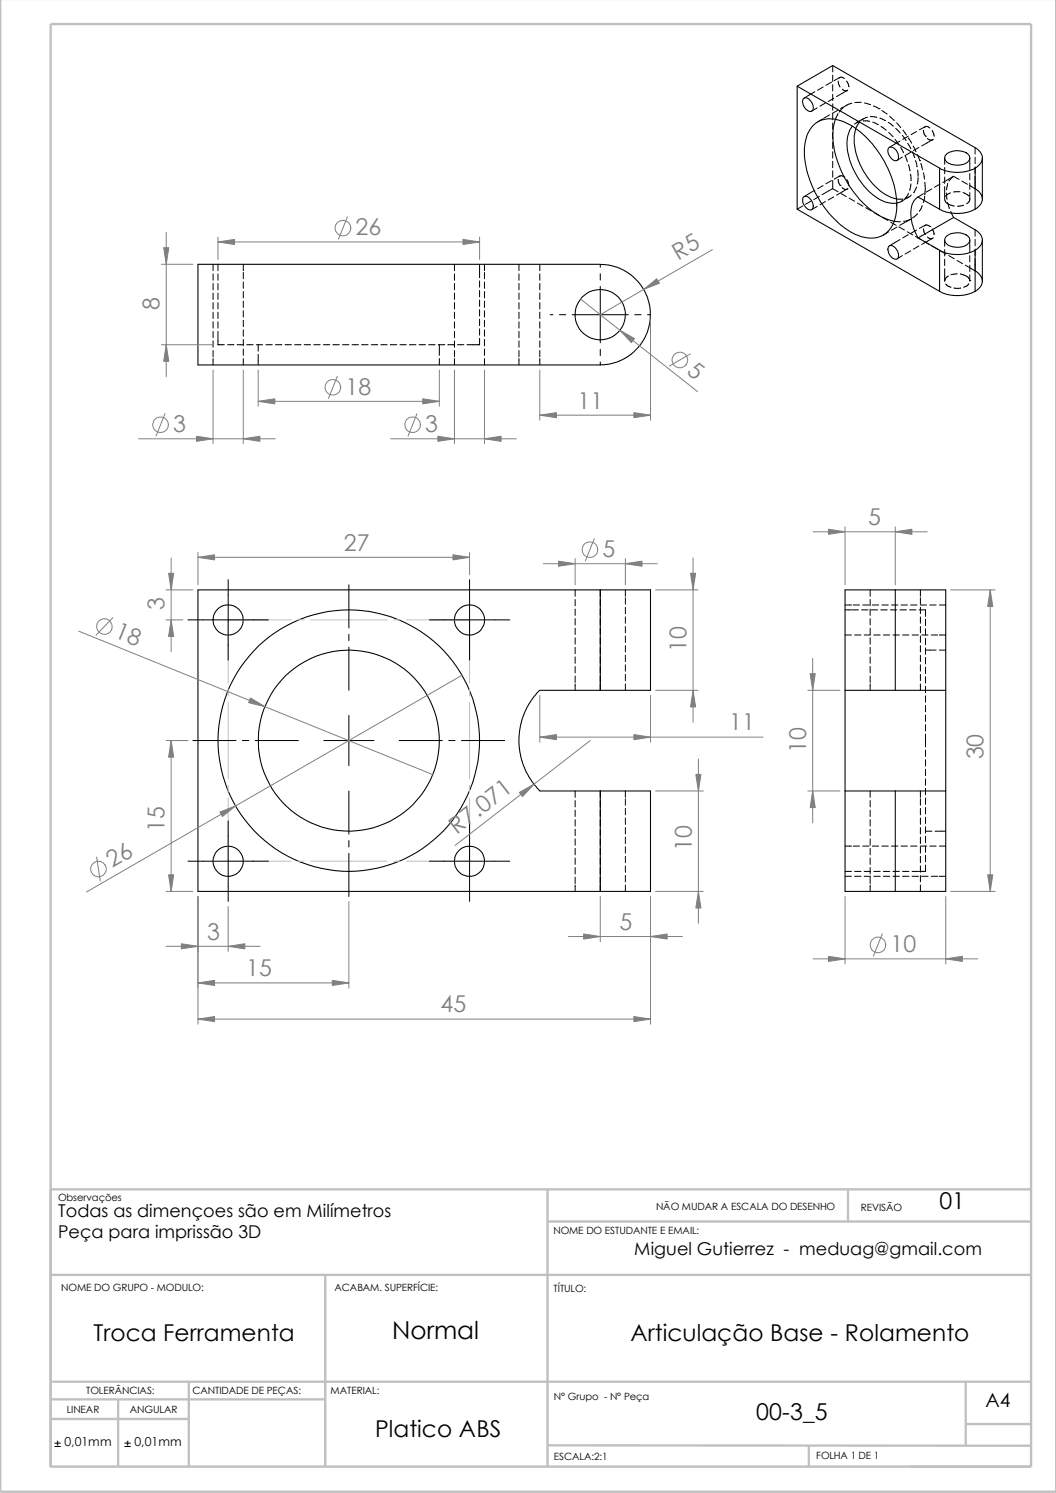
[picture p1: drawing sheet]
<svg xmlns="http://www.w3.org/2000/svg" width="210mm" height="297mm" viewBox="0 0 210 297" stroke-linecap="round" stroke-linejoin="round" font-family="sans-serif">
<g fill="none" stroke="#c0c0c0" stroke-width=".47">
<path d="M0 -.1v296.9h210.1v-296.9M10.1 236.6h195M108.9 236.6v55.3M168.7 236.5v6.4M10.1 253.6h195M64.7 253.6v38.3M108.9 243h96.2M10 278.4h54.6M10.4 274.9h194.7M23.5 278.4v13.2M37.5 274.9v17M192.1 274.8v12.7"/>
<path d="M10.1 291.8h195v-287h-195v287.1M10.2 282.3h27.3M108.9 287.5l96.2 .1M160.9 287.5v4.3M192.1 283.3h13"/>
</g>
<g fill="none" stroke="#000" stroke-width=".2">
<path d="M162.1 18.2l-2.2 1.3M163.7 17.3l-1.1 .6M165.4 16.3l-1.1 .7M165.6 13v1.3M165.6 14.9v1.3M165.6 16.8v1.3M165.6 18.8v1.2M165.8 19.6l-1.1 .6M166.7 16.1l.3 1.2M167 15.4h.5l.4 .2M167 15.4l-.2 .1M167 15.4l-1.1 .6"/>
<path d="M167.5 17.7l.6 .4 .5-.2M168.4 16.1l.4 1.1M168.5 18l-2.1 1.2M168.8 17.2v.1M162.1 37.8l-2.2 1.3M162.5 21.5l-1.1 .6M162.9 39.1l-1.1 .6M163.7 36.9l-1.1 .6M163.7 23.6l-1.1 .7M164.2 20.5l-1.1 .6M165 22.9l-1.1 .6M165.4 35.9l-1.1 .7"/>
<path d="M165.6 35.9v1.6l1.1 .6M165.6 37.5l-2.1 1.2M165.6 20.7v1.2M165.6 22.6v1.2M165.6 24.5v1.2M165.6 26.4v1.2M165.6 28.3v1.2M165.6 30.2v1.3M165.6 32.1v1.3M165.6 34v1.3M165.8 39.2l-1.1 .6M166.6 21.9l-1.1 .7"/>
<path d="M166.7 22.6l-.5 1.1M166.7 35.7l.1 .7 .3 .5M166.8 35.1a.97 .97 0 0 1 1.2 .2M167 35l-1.1 .6M167.1 36.9h.1M167.2 38.5l1.1 .6M167.5 37.3a.79 .79 0 0 0 1.1 .2M167.7 21.4l-.8 .9M168.3 21l-1.1 .6M168.4 35.7l.3 .6 .1 .7M168.5 37.6l-2.1 1.2M168.9 39.4l1.1 .6"/>
<path d="M169.4 20.5l-1.2 .5M170.2 25.4h.1M170.9 24.3l-.6 1.1M171 24.1l-1.1 .6M171.3 20.4h-1.3M171.7 24l1.2 .1M171.7 23.6l-1.4 .8M171.9 20.5l1.2 .3M172.5 23.3l-1.1 .6M173.1 23.2l1.3 .1M173.6 24.3l1.1 .5M173.7 21.1l1.1 .5"/>
<path d="M174.8 21.6h.1M175 23.5l1.1 .5M175.2 25.1l1 .8M175.4 22l1 .7M176.7 24.3l1 .8M176.7 26.3l.9 .9M176.9 23.1l.9 .9M178 27.7l.8 1M178.1 25.5l.9 1M178.3 24.4l.8 1M178.3 39.6h1.2M179 28.1l-2.1 1.2"/>
<path d="M179.1 29.3l.6 1.1M179.5 26.9l.7 1M179.5 31.2l-1.1 .7M179.5 39.9l-1.1 .5M179.6 25.9l.7 1M180 31l.5 1.2M180.5 28.5l.6 1.1M180.6 27.4l.7 1.1M180.6 27.1l-1.1 .6M180.7 32.8l.3 1.2M180.7 38.4l-.7 1.1M180.7 39.2l-1.4 .8"/>
<path d="M181.1 34.6l.1 1.3M181.1 30.3l-1.1 .6M181.1 36.6l-.2 1.2M181.2 38.8l-.4 .4-.6 .3M181.4 30.2l.5 1.2M181.6 29l.6 1.2M182.1 32l.3 1.2M182.3 37.2l-.6 1.2M182.3 26.2l-1.1 .6M182.5 30.8l.4 1.2M182.5 33.8l.1 1.3M182.6 35.3l-.2 1.3"/>
<path d="M182.8 29.3l-1.1 .7M182.9 32h.1M183.1 32.6l.4 1.2M183.6 25.9l.1 .6 .4 .6M183.6 34.4l.3 1.2M183.6 38.5l-1 .7M183.8 25.3a.74 .74 0 0 1 1.1 .2M183.9 36.3l.1 1.2-.1 1.3M183.9 39.1l-.3 1.2M184 25.2l-1.2 .6M184.1 27.1h.1M184.4 27.6l.4 .2h.7"/>
<path d="M185.3 37.6l-1.1 .6M185.4 26l.4 1.1M185.5 27.8l-2.2 1.2M185.6 27.7l-.1 .1M186.9 36.6l-1.1 .7M187.9 39.7a2.01 2.01 0 0 0 1.9 1.3M187.9 31.4v1.3M187.9 33.3v1.3M187.9 35.2v1.3M187.9 37.1v2.5M188.2 38.4l.1 1.3M188.3 37.7l-.1 .1"/>
<path d="M188.5 36.5l-.2 1.2M189 38.4l-1 .6M189.7 35.1l-2.2 1.2M190.8 35.7l-1.1-.6-1 .9M190.9 38.1l-1.2 .1M191.3 36l1.1 .7M191.5 38.3l1.1 .6M192.6 38.9h.1M192.8 36.9l1.1 .6M192.9 38.3v1.5l-.7 .8M192.9 31.4v2.5M192.9 34.5v1.3"/>
<path d="M192.9 36.4v1.3M193.9 29.4v1.2M193.9 31.3v1.3M193.9 33.2v1.3M193.9 35.1v2.4M193.9 37.5l1 .8M194.9 38.4l.3 .5M195.2 38.9h.1M195.2 38.9l.2 .7M42.4 52.6v1.2M42.4 54.5v1.3M42.4 56.4v1.3"/>
<path d="M42.4 58.3v1.3M43.3 52.6v1.2M43.3 54.5v1.3M43.3 56.4v1.3M43.3 58.3v1.3M48.4 52.6v1.2M48.4 54.2v1.3M48.4 56.1v1.3M48.4 58v1.3M48.4 59.9v1.3M90.4 52.6v1.2M90.4 54.5v1.3"/>
<path d="M90.4 56.4v1.3M90.4 58.3v1.3M95.4 52.6v1.2M95.4 54v1.2M95.4 55.9v1.3M95.4 57.8v1.3M95.4 59.7v1.3M96.4 52.6v1.2M96.4 54.2v1.3M96.4 56.1v1.3M96.4 58v1.3M96.4 59.9v1.3"/>
<path d="M103.2 52.6v1.2M103.2 54.5v1.3M103.2 56.4v1.3M103.2 58.3v1.3M107.4 52.6v1.2M107.4 54.5v1.3M107.4 56.4v1.3M107.4 58.3v1.3M119.4 52.6v.6M119.4 54.4v1.3M119.4 57v11.2M159.6 41l-1.1 .6"/>
<path d="M161.3 40l-1.1 .6M162.5 41.1l-1.1 .6M164.2 40.1l-1.1 .6M170.5 40.4l1.1 .6M172.2 41.3l1.1 .7M173.8 42.3l1.1 .6M175.5 43.2l1.1 .7M176.7 46.1l-1 .7M177.1 44.2l1.1 .6M177.8 44l1.3 .1M178.4 45.2l-1.1 .6M178.8 45.1l1.1 .7"/>
<path d="M179 47.7l-2.1 1.2M179.5 50.8l-1.1 .7M180 44.2l-1.1 .6M180.4 46.1l1.1 .6M180.6 46.7l-1.1 .6M180.9 43.7l-1.2 .3M181.1 49.9l-1.1 .6M181.3 43.5l-1.1 .7M182.1 47l1.1 .7M182.3 45.8l-1.1 .6M182.4 42.5l-.9 .8M182.8 48.9l-1.1 .7"/>
<path d="M183.4 40.9l-.6 1.1M183.6 45.5l.4 1.2M183.7 48l1.1 .6M183.8 44.9l.5-.2 .6 .3M184 44.8l-1.2 .6M184.4 47.2l.7 .3 .5-.2M184.9 45h.1M185.4 48.9l1.1 .7M185.4 45.6l.3 .6 .1 .5M185.5 47.4l-2.2 1.2M187 49.9l1.1 .6M187.9 47.8v1.2"/>
<path d="M187.9 49.7v1.2M187.9 51.6v1.2M187.9 53.5v2.4M188.1 56.5l.4 .4 .6 .3M188.4 40.3l.4 1.2M188.6 54.9a1.09 1.09 0 0 0-.7 1M188.7 50.8l1.1 .7M189.1 42.1l.1 .3M189.7 57.3h1.3M190.3 51.8l1.1 .7M190.4 54.5l-1.3 .2M191 54.5a2.17 2.17 0 0 1 1.9 1.3"/>
<path d="M191.6 40.8l-1.2 .2M192 52.7l1.9 1.2M192.7 56.4l-.4 .5-.7 .3M192.9 55.8h.1M192.9 47.8v2.4M192.9 50.8v1.3M192.9 52.7v1.3M192.9 54.7v1.2M193.9 45.7v1.3M193.9 47.6v1.3M193.9 49.5v1.3M193.9 51.4v2.5"/>
<path d="M193.9 53.9l1 .8M194.9 54.7l.3 .5 .2 .7M42.4 60.2v1.3M42.4 62.1v1.3M42.4 64v1.3M42.4 65.9v1.3M42.4 67.8v1.3M42.4 69.7v1.3M42.4 71.3v1.3M43.3 67.3v1.3h1.3M43.3 60.2v1.3M43.3 62.1v1.3"/>
<path d="M43.3 64v1.3M43.3 65.9v1.3M45.3 68.6h1.2M47.2 68.6h1.2M48.4 61.8v1.3M48.4 63.7v1.3M48.4 65.6v1.3M48.4 67.5v1.3M48.4 69.4v1.3M48.4 71.3v1.3M49.1 68.6h1.2M51 68.6h1.2"/>
<path d="M51.4 68.6v1.2M51.4 70.5v2.1M52.9 68.6h1.2M54.8 68.6h1.2M56.7 68.6h1.3M58.6 68.6h1.3M60.5 68.6h1.3M62.4 68.6h1.3M64.3 68.6h1.3M66.2 68.6h1.3M68.1 68.6h1.3M70 68.6h1.3"/>
<path d="M71.9 68.6h1.3M73.8 68.6h1.3M75.7 68.6h1.3M77.6 68.6h1.3M79.5 68.6h1.3M81.4 68.6h1.3M83.4 68.6h1.2M85.3 68.6h1.2M87.2 68.6h1.2M87.4 68.6v2.1M87.4 71.3v1.3M89.1 68.6h1.2"/>
<path d="M90.4 60.2v1.3M90.4 62.1v1.3M90.4 64v1.3M90.4 65.9v1.3M90.4 67.8v1.3M90.4 69.7v1.3M90.4 71.3v1.3M91 68.6h1.2M95.4 67.3v1.3h-2.5M95.4 61.6v1.3M95.4 63.5v1.3M95.4 65.4v1.3"/>
<path d="M96.4 61.8v1.3M96.4 63.7v1.3M96.4 65.6v1.3M96.4 67.5v1.3M96.4 69.4v1.3M96.4 71.3v1.3M103.2 60.2v1.3M103.2 62.1v1.3M103.2 64v1.3M103.2 65.9v1.3M103.2 67.8v1.3M103.2 69.7v1.3"/>
<path d="M103.2 71.3v1.3M107.4 60.2v1.3M107.4 62.1v1.3M107.4 64v1.3M107.4 65.9v1.3M107.4 67.8v1.3M107.4 69.7v1.3M107.4 71.3v1.3M109.4 62.6h.6M111.3 62.6h1.2M113.8 62.6h11.2M119.4 69.5v1.2"/>
<path d="M119.4 72v.6M126.2 62.6h1.3M128.8 62.6h.6M45.4 115.3v16M69.4 116.3v8.6M93.4 115.3v16M114.4 117.3v1.3M114.4 119.3v1.2M119.4 117.3v1.3M119.4 119.3v1.2M124.4 117.3v1.3M124.4 118.9v1.3"/>
<path d="M173.1 117.3v1.3M173.1 119.3v1.2M183 117.3v1.3M183 118.9v1.3M37.4 123.3h16M69.4 126.2v1.3M69.4 128.7v8.6M85.4 123.3h16M114.4 121.2v1.2M114.4 123.1v1.2M114.4 125v1.2M114.4 126.9v1.2"/>
<path d="M114.4 128.8v1.2M114.4 130.7v1.3M114.4 132.6v1.3M114.4 134.5v1.3M114.4 136.1v1.2M119.4 121.2v1.2M119.4 123.1v1.2M119.4 125v1.2M119.4 126.9v1.2M119.4 128.8v1.2M119.4 130.7v1.3M119.4 132.6v1.3"/>
<path d="M119.4 134.5v1.3M119.4 136.1v1.2M124.4 120.8v1.3M124.4 122.7v1.3M124.4 124.6v1.3M124.4 126.5v1.3M124.4 128.4v1.3M124.4 130.3v1.3M124.4 132.2v1.3M124.4 134.2v1.2M124.4 136.1v1.2M168.1 126.3h1.2"/>
<path d="M168.1 120.4h1.2M168.1 121.3h1.2M169.5 121.3h1.2M169.7 120.4h1.2M170 126.3h1.2M171.4 121.3h1.2M171.6 120.4h1.2M171.9 126.3h1.2M173.1 121.2v1.2M173.1 123.1v1.2M173.1 125v1.2M173.1 126.9v1.2"/>
<path d="M173.1 128.8v1.2M173.1 130.7v1.3M173.1 132.6v1.3M173.1 134.5v1.3M173.1 136.1v1.2M173.3 121.3h1.2M173.5 120.4h1.3M173.8 126.3h1.2M175.2 121.3h1.2M175.4 120.4h1.3M175.7 126.3h1.3M177.1 121.3h1.3"/>
<path d="M177.3 120.4h1.3M177.6 126.3h1.3M179 121.3h1.3M179.2 120.4h1.3M179.5 126.3h1.3M180.9 121.3h1.3M181.1 120.4h1.3M181.4 126.3h1.3M182.8 121.3h1.3v1.3M183 120.4h1.3M183 120.8v1.3M183 122.7v1.3"/>
<path d="M183 124.6v1.3M183 126.5v1.3M183 128.4v1.3M183 130.3v1.3M183 132.2v1.3M183 134.2v1.2M183 136.1v1.2M183.3 126.3h1.3M184.1 123.2v1.3M184.1 125.1v1.3M184.1 127v1.3M184.1 128.9v1.3"/>
<path d="M184.1 130.8v1.3M184.1 132.7v1.3M184.1 134.6v1.3M184.1 136.5v1.3M184.1 138.4v1.3M184.1 129.3h2.1M184.9 120.4h1.3M185.2 126.3h1.3M186.8 126.3h1.3M186.8 120.4h1.3M186.8 129.3h1.3M38.4 147.3h8.5"/>
<path d="M48.2 147.3h1.3M50.8 147.3h8.6M64.4 147.3h10M69.4 142.3v10M69.4 157.4v8.5M79.4 147.3h8.6M89.2 147.3h1.3M91.8 147.3h8.6M114.4 157.4v1.2M114.4 159.3v1.2M119.4 157.4v1.2M119.4 159.3v1.2"/>
<path d="M124.4 157.4v1.2M124.4 158.9v1.3M173.1 157.4v1.2M173.1 159.3v1.2M183 157.4v1.2M183 158.9v1.3M184.1 140.3v1.3M184.1 142.2v1.3M184.1 144.1v1.3M184.1 146v2.6M184.1 149.2v1.3M184.1 151.1v1.3"/>
<path d="M184.1 153v1.3M184.1 154.9v1.3M184.1 156.8v1.3M184.1 158.7v1.3M37.4 171.3h16M45.4 163.3v16M69.4 167.2v1.3M69.4 169.8v8.6M85.4 171.3h16M93.4 163.3v16M114.4 161.2v1.2M114.4 163.1v1.2"/>
<path d="M114.4 165v1.2M114.4 166.9v1.2M114.4 168.8v1.3M114.4 170.7v1.3M114.4 172.6v1.3M114.4 174.5v1.3M114.4 176.1v1.2M119.4 161.2v1.2M119.4 163.1v1.2M119.4 165v1.2M119.4 166.9v1.2M119.4 168.8v1.3"/>
<path d="M119.4 170.7v1.3M119.4 172.6v1.3M119.4 174.5v1.3M119.4 176.1v1.2M124.4 160.8v1.3M124.4 162.7v1.3M124.4 164.6v1.3M124.4 166.5v1.3M124.4 168.4v1.3M124.4 170.3v1.3M124.4 172.3v1.2M124.4 174.2v1.2"/>
<path d="M124.4 176.1v1.2M168.1 174.3h1.2M168.1 168.3h1.2M168.1 173.4h1.2M169.7 168.3h1.2M170 174.3h1.2M170 173.4h1.2M171.6 168.3h1.2M171.9 174.3h1.2M171.9 173.4h1.2M173.1 161.2v1.2M173.1 163.1v1.2"/>
<path d="M173.1 165v1.2M173.1 166.9v1.2M173.1 168.8v1.3M173.1 170.7v1.3M173.1 172.6v1.3M173.1 174.5v1.3M173.1 176.1v1.2M173.5 168.3h1.3M173.8 174.3h1.2M173.8 173.4h1.2M175.4 168.3h1.3M175.7 174.3h1.3"/>
<path d="M175.7 173.4h1.3M177.3 168.3h1.3M177.6 174.3h1.3M177.6 173.4h1.3M179.2 168.3h1.3M179.5 174.3h1.3M179.5 173.4h1.3M181.1 168.3h1.3M181.4 174.3h1.3M181.4 173.4h1.3M183 168.3h1.3M183 160.8v1.3"/>
<path d="M183 162.7v1.3M183 164.6v1.3M183 166.5v1.3M183 168.4v1.3M183 170.3v1.3M183 172.3v1.2M183 174.2v1.2M183 176.1v1.2M183.3 174.3h1.3M184.1 160.7v1.2M184.1 162.6v1.2M184.1 164.5v1.2"/>
<path d="M184.1 166.4v1.2M184.1 168.3v1.2M184.1 170.2v1.2M184.1 172.1v1.3h-1.3M184.1 165.4h1.2M184.9 168.3h1.3M185.2 174.3h1.3M186 165.4h2.1M186.8 174.3h1.3M186.8 168.3h1.3"/>
</g>
<g fill="none" stroke="#000" stroke-width=".21">
<path d="M158.5 17.1l7.1-4.1 28.3 16.4a2.08 2.08 0 0 1 .8 3.5l-.8 .5M158.5 17.1l28.4 16.3M158.5 17.1v24.5l28.4 16.4M159.7 19.7a.95 .95 0 0 1 1.5 .4 1.33 1.33 0 0 1 .1 2 1.88 1.88 0 0 1-1.6-2.4zM159.8 39.2a1 1 0 0 1 1.5 .6 1.3 1.3 0 0 1 0 2 1.95 1.95 0 0 1-1.5-2.6zM161.5 25.1a5.3 5.3 0 0 1 6.2-.9 18.5 18.5 0 0 1 9.1 9.8 13.9 13.9 0 0 1 .9 10.4 4.9 4.9 0 0 1-6.5 2.6 17 17 0 0 1-8.7-8.1 16.9 16.9 0 0 1-2.3-10.9l.4-1.4zM166.2 23.7a13.3 13.3 0 0 0 .8 9.4 19.8 19.8 0 0 0 8.3 10l2.5 .9M169.5 25.1a6.6 6.6 0 0 0-.6 6.3 13.2 13.2 0 0 0 7.2 8.8l1.6 .3 .7-.1M170.2 25.6a10.7 10.7 0 0 0 1.3 8.1 11.2 11.2 0 0 0 6.8 5.9M176.7 29.4a1.38 1.38 0 0 1 1.9 1.2 .88 .88 0 0 1-.5 1.4 2.01 2.01 0 0 1-1.4-2.6zM186.9 33.4a7.8 7.8 0 0 0 7 0M186.9 33.4v8.2"/>
<path d="M188 30.9a3.4 3.4 0 0 1 4.8 .1 1.47 1.47 0 0 1-1.5 1.8 2.95 2.95 0 0 1-3.3-1l-.1-.4zM193.9 33.4v8.2M195.4 31.4v8.2a2.47 2.47 0 0 1-1.5 2M119.4 52.6l1.8 .1 2 .6 1.7 1 1.3 1.1 1.5 1.6 .9 1.8 .6 1.9 .2 1.9M119.4 52.6h-80v20h80.8l2.3-.5 1.6-.7 1.4-.9 1.4-1.4 1.3-1.8 .7-1.6 .3-1.5 .1-1.6M176.8 49a1.44 1.44 0 0 1 1.8 1.3 .76 .76 0 0 1 .1 .9 .76 .76 0 0 1-.9 .3 1.95 1.95 0 0 1-1-2.5zM182.6 47.3l4.3 2.5M186.9 41.6a7.8 7.8 0 0 0 7 0M186.9 41.6l-4.3-2.4a3.7 3.7 0 0 0-1.4 3.9 11 11 0 0 0 1.4 4.2M186.9 49.8a7.8 7.8 0 0 0 7 0M186.9 58a7.8 7.8 0 0 0 7 0M186.9 49.8v8.2"/>
<path d="M188 47.2a3.4 3.4 0 0 1 4.8 .1 1.47 1.47 0 0 1-1.5 1.8 3.1 3.1 0 0 1-3.3-1l-.1-.3zM189.2 42.4l.5 .9M189.7 43.3l4.2 2.4a2.08 2.08 0 0 1 .8 3.5l-.8 .6M189.7 43.3l-7.1 4M193.9 49.8v8.2M195.4 47.8v8.1a2.47 2.47 0 0 1-1.5 2.1M119.4 117.3h10v20h-10M119.4 117.3v20M119.4 117.3h-80v60h80M178.1 117.3h10v20M178.1 117.3h-10v20M178.1 117.3v20"/>
<path d="M119.4 137.3h-12l-1.2 1.3-1 1.4-1.2 2.5-.5 2.1-.3 2 .2 3 .6 2.3 .7 1.8 1.1 1.8 1.6 1.8M168.1 137.3h10M168.1 137.3v20.1M178.1 137.3h10M188.1 137.3v20.1M107.4 157.4h12M119.4 157.4h10v19.9h-10M119.4 157.4v19.9M168.1 157.4h10M168.1 157.4v19.9h10M178.1 157.4h10M178.1 157.4v19.9"/>
<path d="M188.1 157.4v19.9h-10"/>
<circle cx="119.4" cy="62.6" r="5"/>
<circle cx="45.4" cy="123.3" r="3"/>
<circle cx="93.4" cy="123.3" r="3"/>
<circle cx="69.4" cy="147.3" r="26"/>
<circle cx="69.4" cy="147.3" r="18"/>
<circle cx="45.4" cy="171.3" r="3"/>
<circle cx="93.4" cy="171.3" r="3"/>
</g>
<g fill="none" stroke="#c0c0c0" stroke-width=".2">
<path d="M45.4 137.2v1.2M45.4 139.7v15.2M58 123.3h-12.6v12.6M59.2 123.3h1.3M61.8 123.3h15.2M78.3 123.3h1.2M80.8 123.3h12.6v12.6M93.4 137.2v1.2M93.4 139.7v15.2M45.4 156.2v1.3M45.4 158.7v12.6h12.6M93.4 158.7v12.6h-12.6"/>
<path d="M93.4 156.2v1.3M59.2 171.3h1.3M61.8 171.3h15.2M78.3 171.3h1.2"/>
</g>
<g fill="none" stroke="#808080" stroke-width=".2">
<path d="M32.1 52.6h6.3M33.1 46.2v28.7M43.3 47.2v4.4M43.3 48.1h52.1M69.1 43.1l-1.8 4.5M95.4 47.2v4.4M115.4 59.5l23.3 18.4M141.7 49.7l-22.3 12.9M32.1 68.6h10.3M42.4 73.6v14.7M48.4 73.6v14.7M51.4 73.6v7.2"/>
<path d="M51.4 79.8h36M67.1 74.8l-1.8 4.5M87.4 73.6v7.2M90.4 73.6v14.7M96.4 73.6v14.7M107.4 73.6v10M129.4 63.6v20M137.3 70.4l-4.2 2.4M27.6 87.3h27.1M32.8 82.3l-1.8 4.4M77.7 87.3h25M82.9 82.3l-1.7 4.4"/>
<path d="M107.4 82.6h22M33 117.3h5.4M34 111v18.7M39.4 109.9v6.4M39.4 110.9h54M93.4 109.9v4.4M108 112.1h22.7M114.4 111.1v5.2M118.2 107.1l-1.8 4.5M124.4 111.1v5.2M130.4 117.3h8.4M137.8 111v32.7"/>
<path d="M161.7 105.8h22.7M168.1 104.8v11.5M178.1 104.8v11.5M189.1 117.3h8.8M196.9 117.3v60M15.7 125.6l70.4 28.5M22.4 122.9l-3.3 3.5M33 123.3h3.4M91.9 134.3l-74.7 43.2M107.4 138.3v9.4M129.4 138.3v9.4M130.4 137.3h8.4"/>
<path d="M160.7 137.3h6.3M161.6 131v32.7M33 147.3h4.4M34 147.3v30M107.4 146.6h44.4M117.4 147.3l-26.9 20.9M130.4 157.4h9.5M138.9 151v32.7M160.7 157.4h6.3M19.2 170.5l.7 4.8M33 177.3h5.4M39.4 178.4v25.4"/>
<path d="M69.4 179.3v17.3M119.4 178.4v8.9M129.4 178.4v25.4M130.4 177.3h9.5M168.1 178.4v13.4M188.1 178.4v13.4M189.1 177.3h8.8M33 188.3h18.7M39.4 195.5h30M45.4 180.3v9M113 186.3h22.7M161.7 190.8h32.7"/>
<path d="M175.5 185.8l-1.8 4.4M39.4 202.7h90"/>
<circle cx="68.2" cy="45.4" r="1.56"/>
<circle cx="66.2" cy="77" r="1.57"/>
<circle cx="135.2" cy="71.6" r="1.55"/>
<circle cx="31.9" cy="84.5" r="1.56"/>
<circle cx="82.1" cy="84.5" r="1.56"/>
<circle cx="117.3" cy="109.3" r="1.56"/>
<circle cx="20.8" cy="124.6" r="1.56"/>
<circle cx="19.6" cy="172.9" r="1.56"/>
<circle cx="174.6" cy="188" r="1.55"/>
</g>
<g fill="#808080" stroke="#808080" stroke-width=".2">
<path d="M32.6 49.3h1l-.5 3.3z"/>
<path d="M84.1 79.3l3.3 .5-3.3 .5z"/>
<path d="M43.3 48.1l3.4-.5v1z"/>
<path d="M128 57.6l2.6-2.1 .5 .8z"/>
<path d="M51.4 79.8l3.3-.5v1z"/>
<path d="M123.3 65.7l2.9 1.7-.6 .8z"/>
<path d="M87.1 86.8l3.3 .5-3.3 .5z"/>
<path d="M92.1 47.6l3.3 .5-3.3 .5z"/>
<path d="M39.1 86.8l3.3 .5-3.3 .5z"/>
<path d="M48.4 87.3l3.3-.5v1z"/>
<path d="M33.1 68.6l.5 3.3h-1z"/>
<path d="M96.4 87.3l3.3-.5v1z"/>
<path d="M107.4 82.6l3.3-.5v1z"/>
<path d="M126.1 82.1l3.3 .5-3.3 .5z"/>
<path d="M196.4 174h1l-.5 3.3z"/>
<path d="M196.9 117.3l.5 3.3h-1z"/>
<path d="M164.8 105.3l3.3 .5-3.3 .5z"/>
<path d="M178.1 105.8l3.3-.5v1z"/>
<path d="M188.1 190.8l3.3-.6v1.1z"/>
<path d="M164.8 190.2l3.3 .6-3.3 .5z"/>
<path d="M161.1 134h1l-.5 3.3z"/>
<path d="M161.6 157.4l.5 3.3h-1z"/>
<path d="M138.9 177.3l.5 3.3h-1z"/>
<path d="M138.4 154.1h1l-.5 3.3z"/>
<path d="M111.1 111.6l3.3 .5-3.3 .5z"/>
<path d="M124.4 112.1l3.3-.5v1z"/>
<path d="M39.4 202.7l3.3-.5v1z"/>
<path d="M33.5 174h1l-.5 3.3z"/>
<path d="M33.5 114h1l-.5 3.3z"/>
<path d="M49.8 138.9l2.9 1.7-3.3-.8z"/>
<path d="M39.4 195.5l3.3-.5v1z"/>
<path d="M129.4 186.3l3.3-.5v1z"/>
<path d="M36.1 187.7l3.3 .6-3.3 .5z"/>
<path d="M116.1 185.8l3.3 .5-3.3 .5z"/>
<path d="M126.1 202.2l3.3 .5-3.3 .5z"/>
<path d="M34 123.3l.5 3.3h-1z"/>
<path d="M90.1 110.4l3.3 .5-3.3 .5z"/>
<path d="M66.1 195l3.3 .5-3.3 .5z"/>
<path d="M39.4 110.9l3.3-.5v1z"/>
<path d="M137.3 114h1l-.5 3.3z"/>
<path d="M137.8 137.3l.5 3.3h-1z"/>
<path d="M45.4 188.3l3.3-.6v1.1z"/>
<path d="M43.7 161.5l3.2-1.2-2.7 2.1z"/>
<path d="M103.3 157.6l2.9-1.6-2.3 2.5z"/>
<path d="M34 147.3l.5 3.3h-1z"/>
<path d="M107.4 146.6l3.3-.5v1.1z"/>
<path d="M126.1 146.1l3.3 .5-3.3 .6z"/>
</g>
<text font-size="4.9" x="78" y="266.4">Normal</text>
<g font-size="4.6" fill="#808080">
<text x="70.7" y="46.8">26</text>
<text x="134.9" y="51.8" transform="rotate(-30 134.9 51.8)">R5</text>
<text x="31.7" y="61.8" transform="rotate(-90 31.7 61.8)">8</text>
<text x="136.4" y="74.1" transform="rotate(38 136.4 74.1)">5</text>
<text x="68.7" y="78.5">18</text>
<text x="114.9" y="81.3">11</text>
<text x="34.4" y="86">3</text>
<text x="84.5" y="86">3</text>
<text x="172.7" y="104.5">5</text>
<text x="68.4" y="109.5">27</text>
<text x="119.8" y="110.8">5</text>
<text x="32.7" y="121.4" transform="rotate(-90 32.7 121.4)">3</text>
<text x="22.6" y="126.7" transform="rotate(22 22.6 126.7)">18</text>
<text x="136.5" y="129.8" transform="rotate(-90 136.5 129.8)">10</text>
<text x="145" y="145.3">11</text>
<text x="160.3" y="149.8" transform="rotate(-90 160.3 149.8)">10</text>
<text x="195.6" y="151.1" transform="rotate(-90 195.6 151.1)">30</text>
<text x="32.7" y="165.5" transform="rotate(-90 32.7 165.5)">15</text>
<text x="90.8" y="166" transform="rotate(-38 90.8 166)">R7.071</text>
<text x="22.3" y="172.7" transform="rotate(-30 22.3 172.7)">26</text>
<text x="137.6" y="169.4" transform="rotate(-90 137.6 169.4)">10</text>
<text x="123.2" y="185">5</text>
<text x="41.2" y="186.9">3</text>
<text x="177.1" y="189.4">10</text>
<text x="49" y="194.2">15</text>
<text x="87.6" y="201.4">45</text>
</g>
<g font-size="4.6">
<text x="186.8" y="240.6">01</text>
<text x="18.6" y="266.7">Troca Ferramenta</text>
<text x="125.4" y="266.7">Articulação Base - Rolamento</text>
<text x="74.6" y="286">Platico ABS</text>
<text x="150.4" y="282.4">00-3_5</text>
</g>
<text font-size="3.9" x="196" y="280">A4</text>
<g font-size="3.5">
<text x="11.6" y="242">Todas as dimençoes são em Milímetros</text>
<text x="11.6" y="246.2">Peça para imprissão 3D</text>
<text x="126.2" y="249.7">Miguel Gutierrez - meduag@gmail.com</text>
</g>
<g font-size="2.5">
<text x="10.8" y="287.9">± 0,01mm</text>
<text x="24.7" y="287.9">± 0,01mm</text>
</g>
<g font-size="2">
<text x="11.6" y="239">Observações</text>
<text x="110.1" y="245.5">NOME DO ESTUDANTE E EMAIL:</text>
<text x="130.5" y="240.7">NÃO MUDAR A ESCALA DO DESENHO</text>
<text x="171.2" y="240.9">REVISÃO</text>
<text x="12.2" y="256.9">NOME DO GRUPO - MODULO:</text>
<text x="66.5" y="256.9">ACABAM. SUPERFÍCIE:</text>
<text x="110.1" y="257">TÍTULO:</text>
<text x="13.3" y="281.1">LINEAR</text>
<text x="17.1" y="277.4">TOLERÂNCIAS:</text>
<text x="25.8" y="281.1">ANGULAR</text>
<text x="38.3" y="277.4">CANTIDADE DE PEÇAS:</text>
<text x="65.7" y="277.4">MATERIAL:</text>
<text x="110.2" y="278.5">N° Grupo - N° Peça</text>
<text x="110.2" y="290.4">ESCALA:2:1</text>
<text x="162.3" y="290.3">FOLHA 1 DE 1</text>
</g>
</svg>
